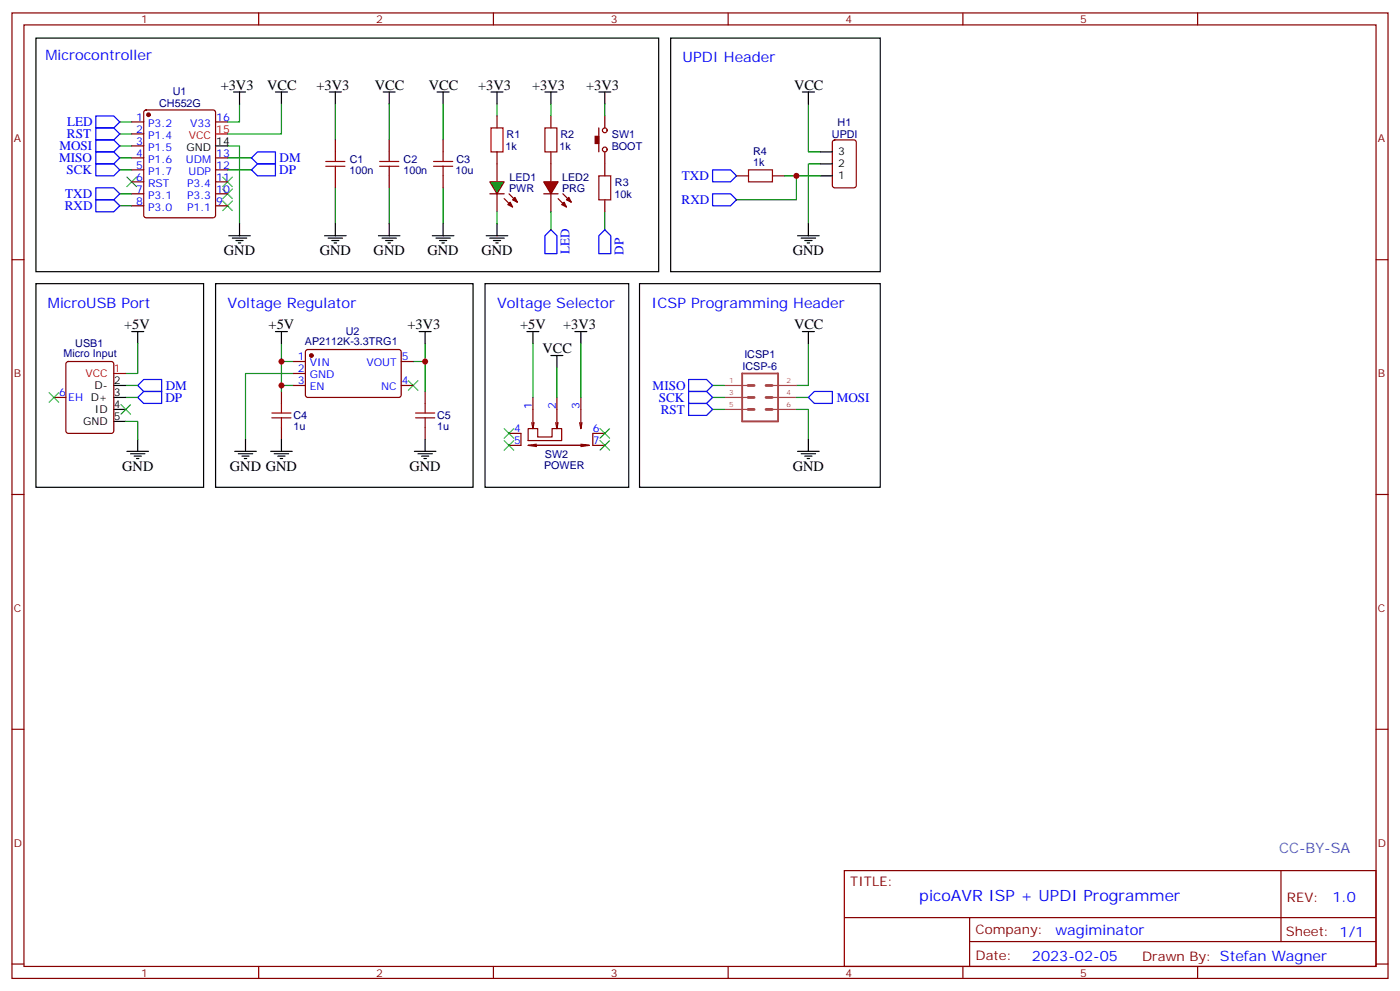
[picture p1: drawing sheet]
<svg xmlns="http://www.w3.org/2000/svg" width="412mm" height="292mm" viewBox="0 0 412 292" stroke-linecap="round" stroke-linejoin="round" font-family="sans-serif">
<g fill="none" stroke="#870000" stroke-width=".35">
<path d="M3.5 3.8h405.4v284.3h-405.4zM7.1 7.3h398.2v277.3h-398.2zM76.2 3.8v3.5M145.3 3.8v3.5M214.5 3.8v3.5M283.6 3.8v3.5M352.8 3.8v3.5M38.8 35.9h3.5M38.8 39.4h3.5M42.6 32.6l.4-.2h19.8l.6 .4 .1 30.6-.5 .7h-20l-.6-.4-.1-30.6zM63.5 35.9h3.5M176.4 37.7v7"/>
<path d="M178.2 34.1v3.6M38.8 43h3.5M38.8 46.5h3.5M38.8 50h3.5M38.8 53.6h3.5M38.8 57.1h3.5M63.5 46.5h3.5M63.5 50h3.5M63.5 53.6h3.5M63.5 57.1h3.5M98.8 41.2v3.5M98.8 51.8v3.5"/>
<path d="M114.7 41.2v3.5M114.7 51.8v3.5M130.5 41.2v3.5M130.5 51.8v3.5M146.4 48.3v5.3M146.4 57.1v5.3M178.2 44.7v7.1M178.2 58.8v3.6M3.5 76.5h3.6M38.8 60.6h3.5M63.5 60.6h3.5M405.3 76.5h3.6"/>
<path d="M3.5 145.6h3.6M405.3 145.6h3.6M3.5 214.8h3.6M405.3 214.8h3.6M248.7 256.4h156.6v28.2h-156.6zM377.3 256.4v20.9M248.7 270.2h156.5M285.6 277.3h119.6M285.6 270.2v14.2M3.5 283.9h3.6M76.2 284.6v3.5M145.3 284.6v3.5"/>
<path d="M214.5 284.6v3.5M283.6 284.6v3.5M352.8 284.6v3.5M405.3 283.9h3.6"/>
<circle cx="178.2" cy="38.4" r=".71"/>
<circle cx="178.2" cy="44" r=".71"/>
</g>
<g fill="none" stroke="#000" stroke-width=".35">
<path d="M10.6 11.2h183.4v68.8h-183.4zM97 27.1h3.5M98.8 27.1v3.5M112.9 27.1h3.5M114.7 27.1v3.5M128.8 27.1h3.5M130.5 27.1v3.5M176.4 27.1h3.5M178.2 27.1v3.5M63.5 43h3.5M67.4 69.4h6.3M68.4 70.1h4.3"/>
<path d="M69.5 70.8h2.1M70.2 71.5h.7M70.6 65.9v3.5M95.6 69.4h6.4M96.7 70.1h4.2M97.7 70.8h2.1M98.4 71.5h.7M98.8 65.9v3.5M111.5 69.4h6.3M112.5 70.1h4.3M113.6 70.8h2.1M114.3 71.5h.7"/>
<path d="M114.7 65.9v3.5M127.4 69.4h6.3M128.4 70.1h4.2M129.5 70.8h2.1M130.2 71.5h.7M130.5 65.9v3.5M143.2 69.4h6.4M144.3 70.1h4.2M145.3 70.8h2.2M146 71.5h.8M146.4 65.9v3.5"/>
</g>
<path d="M37.4 52.1l2.8 2.9M40.2 52.1l-2.8 2.9M65.6 59.2l2.8 2.8M65.6 55.7l2.8 2.8M65.6 52.1l2.8 2.9M68.4 59.2l-2.8 2.8M68.4 55.7l-2.8 2.8M68.4 52.1l-2.8 2.9" fill="none" stroke="#3c3" stroke-width=".35"/>
<g fill="none" stroke="#008700" stroke-width=".35">
<path d="M35.3 39.4h3.5M35.3 35.9h3.5M98.8 30.6v10.6M114.7 30.6v10.6M130.5 30.6v10.6M35.3 57.1h3.5M35.3 50h3.5M35.3 46.5h3.5M35.3 43h3.5M67 43h3.6v22.9M67 50h7.1M67 46.5h7.1"/>
<path d="M98.8 55.3v10.6M114.7 55.3v10.6M130.5 55.3v10.6M35.3 60.6h3.5M178.2 62.4v5.3"/>
</g>
<path d="M28.2 41.2h5.3l1.8 1.8-1.8 1.7h-5.3zM28.2 44.7h5.3l1.8 1.8-1.8 1.8h-5.3zM28.2 48.3h5.3l1.8 1.7-1.8 1.8h-5.3zM74.1 50l1.7-1.7h5.3v3.5h-5.3zM74.1 46.5l1.7-1.8h5.3v3.6h-5.3zM176.4 69.4l1.8-1.7 1.7 1.7v5.3h-3.5z" fill="none" stroke="#00f" stroke-width=".35"/>
<g fill="#870000" stroke="#870000" stroke-width=".35">
<path d="M175.3 40.1h1.1v2.2h-1.1z"/>
<circle cx="43.7" cy="33.8" r=".53"/>
</g>
<path d="M63.5 39.4h3.5" fill="none" stroke="#f00" stroke-width=".35"/>
<g fill="none" stroke="#a10000" stroke-width=".35">
<path d="M96 47.6h5.6M96 49h5.6M98.8 44.7v2.9M98.8 49v2.8M111.8 47.6h5.7M111.8 49h5.7M114.7 44.7v2.9M114.7 49v2.8M127.7 47.6h5.6M127.7 49h5.6M130.5 44.7v2.9M130.5 49v2.8"/>
<path d="M176.4 51.8h3.5v7h-3.5z"/>
</g>
<path d="M144.3 53.6h4.2l-2.1 3.5z" fill="#0c0" stroke="#870000" stroke-width=".35"/>
<g fill="none" stroke="#870000" stroke-width=".35">
<path d="M146.4 34.1v3.6M162.3 34.1v3.6M144.3 57.1h4.2M146.4 44.7v3.6M148.5 58.5l2.5 2.5M149.9 57.1l2.5 2.4M160.2 57.1h4.2M162.3 44.7v8.9M162.3 57.1v5.3M164.4 58.5l2.5 2.5M165.8 57.1l2.5 2.4M15.9 117.1h3.5"/>
<path d="M19.6 106.7l.5-.2h12.7l.7 .4v20l-.4 .7h-13l-.6-.4-.1-20zM82.9 115.3v3.5M86.4 106.5h3.6M86.4 110h3.6M86.4 113.5h3.6M90.2 103.1l.5-.2 27 .1 .5 .6-.1 13-.6 .5-27.1-.1-.4-.7v-12.7zM118.2 106.5h3.5M118.2 113.5h3.5M125.2 115.3v3.5M157 117.1v9.1l.3-1.7M164 117.1v9.1l.4-1.7M171.1 117.1v9.1l.3-1.7"/>
<path d="M82.9 125.9v3.5M125.2 125.9v3.5M149.9 127.6h3.6v3.6h-3.6M155.6 126.2h2.8v2.5h4.2v-2.5h2.9v3.6h-9.9zM156.6 124.5l.4 1.7M158 130.8l-2.4 .4M163.7 124.5l.3 1.7M170.7 124.5l.4 1.7M171.1 131.2h-15.5l2.4 .3M171.1 130.8l2.5 .4h-16.6M173.6 131.2l-2.5 .3M178.2 127.6h-3.6v3.6h3.6"/>
</g>
<g fill="#870000" stroke="#870000" stroke-width=".35">
<path d="M149.6 60.3l.7-.8 .7 1.5z"/>
<path d="M151 58.8l.7-.7 .7 1.4z"/>
<path d="M165.5 60.3l.7-.8 .7 1.5z"/>
<path d="M166.9 58.8l.7-.7 .7 1.4z"/>
<circle cx="91.7" cy="104.7" r=".53"/>
</g>
<g fill="none" stroke="#000" stroke-width=".35">
<path d="M81.1 27.1h3.6M82.9 27.1v3.5M144.6 27.1h3.6M146.4 27.1v3.5M10.6 83.5h49.4v60h-49.4zM38.8 97.6h3.5M40.6 97.6v3.6M63.5 83.5h75.8v60h-75.8zM81.1 97.6h3.6M82.9 97.6v3.6M123.5 97.6h3.5M125.2 97.6v3.6"/>
<path d="M142.9 83.5h42.3v60h-42.3zM155.2 97.6h3.5M157 97.6v3.6M169.3 97.6h3.6M171.1 97.6v3.6M188.4 83.5h70.9v60h-70.9zM236.4 97.6h3.5M238.1 97.6v3.6M33.5 117.1h3.5M33.5 113.5h3.5M162.3 104.7h3.5M164 104.7v3.5"/>
<path d="M33.5 124.1h3.5M33.5 120.6h3.5M37.4 132.9h6.3M38.5 133.6h4.2M39.5 134.3h2.1M40.2 135h.7M40.6 129.4v3.5M69.1 132.9h6.4M70.2 133.6h4.2M71.3 134.3h2.1M72 135h.7M72.3 129.4v3.5"/>
<path d="M79.7 132.9h6.4M80.8 133.6h4.2M81.8 134.3h2.2M82.5 135h.8M82.9 129.4v3.5M122.1 132.9h6.3M123.1 133.6h4.3M124.2 134.3h2.1M124.9 135h.7M125.2 129.4v3.5M234.9 132.9h6.4M236 133.6h4.2"/>
<path d="M237.1 134.3h2.1M237.8 135h.7M238.1 129.4v3.5"/>
</g>
<g fill="none" stroke="#008700" stroke-width=".35">
<path d="M70.6 30.6v5.3h-3.6M82.9 30.6v8.8h-15.9M146.4 30.6v3.5M178.2 30.6v3.5M146.4 62.4v3.5M37 113.5h3.6M37 117.1h3.6M40.6 101.2v8.8h-3.6M82.9 101.2v5.3h3.5M82.9 113.5h3.5M82.9 106.5v8.8M86.4 110h-14.1v19.4"/>
<path d="M125.2 101.2v5.3h-3.5M125.2 106.5v8.8M157 101.2v15.9M164 108.2v8.9M171.1 101.2v15.9M209.9 113.5h3.5M209.9 117.1h3.5M234.6 117.1h3.5M238.1 101.2v12.3h-3.5M37 124.1h3.6v5.3M209.9 120.6h3.5M234.6 120.6h3.5v8.8"/>
</g>
<path d="M28.2 37.7h5.3l1.8 1.7-1.8 1.8h-5.3zM28.2 34.1h5.3l1.8 1.8-1.8 1.8h-5.3zM28.2 55.3h5.3l1.8 1.8-1.8 1.7h-5.3zM28.2 58.8h5.3l1.8 1.8-1.8 1.8h-5.3zM40.6 117.1l1.7-1.8h5.3v3.5h-5.3zM40.6 113.5l1.7-1.7h5.3v3.5h-5.3zM202.8 111.8h5.3l1.8 1.7-1.8 1.8h-5.3zM202.8 115.3h5.3l1.8 1.8-1.8 1.7h-5.3zM202.8 118.8h5.3l1.8 1.8-1.8 1.7h-5.3zM238.1 117.1l1.8-1.8h5.3v3.5h-5.3z" fill="none" stroke="#00f" stroke-width=".35"/>
<path d="M144.6 37.7h3.6v7h-3.6zM160.5 37.7h3.5v7h-3.5zM82.9 118.8v2.8M125.2 118.8v2.8M80.1 123h5.6M80.1 121.6h5.6M82.9 123v2.9M122.4 123h5.7M122.4 121.6h5.7M125.2 123v2.9" fill="none" stroke="#a10000" stroke-width=".35"/>
<path d="M218.6 110h10.6v14.1h-10.6z" fill="none" stroke="#a64a4a" stroke-width=".56"/>
<path d="M220.4 117.1h1.7M220.4 113.5h1.7M225.7 117.1h1.7M225.7 113.5h1.7M220.4 120.6h1.7M225.7 120.6h1.7" fill="none" stroke="#a64a4a" stroke-width=".85"/>
<path d="M213.4 113.5h7M213.4 117.1h7M227.7 113.5h6.9M227.7 117.1h6.9M213.4 120.6h7M227.7 120.6h6.9" fill="none" stroke="#a64a4a" stroke-width=".35"/>
<g fill="none" stroke="#3c3" stroke-width=".35">
<path d="M14.5 115.6l2.8 2.9M17.3 115.6l-2.8 2.9M35.6 119.2l2.9 2.8M38.5 119.2l-2.9 2.8M120.3 112.1l2.8 2.8M123.1 112.1l-2.8 2.8M148.5 129.8l2.8 2.8M148.5 126.2l2.8 2.8M151.3 129.8l-2.8 2.8M151.3 126.2l-2.8 2.8M176.7 126.2l2.9 2.8M176.7 129.8l2.9 2.8"/>
<path d="M179.6 126.2l-2.9 2.8M179.6 129.8l-2.9 2.8"/>
</g>
<path d="M33.5 110h3.5" fill="none" stroke="#f00" stroke-width=".35"/>
<path d="M160.2 53.6h4.2l-2.1 3.5z" fill="#f00" stroke="#870000" stroke-width=".35"/>
<path d="M209.9 50h5.3l1.8 1.8-1.8 1.8h-5.3zM209.9 57.1h5.3l1.8 1.7-1.8 1.8h-5.3zM162.3 67.7l1.7 1.7v5.3h-3.5v-5.3z" fill="none" stroke="#00f" stroke-width=".35"/>
<g fill="none" stroke="#000" stroke-width=".35">
<path d="M197.6 11.2h61.7v68.8h-61.7zM68.8 27.1h3.5M70.6 27.1v3.5M160.5 27.1h3.5M162.3 27.1v3.5M236.4 27.1h3.5M238.1 27.1v3.5M241.7 44.7h3.5M241.7 51.8h3.5M241.7 48.3h3.5M234.9 69.4h6.4M236 70.1h4.2"/>
<path d="M237.1 70.8h2.1M237.8 71.5h.7M238.1 65.9v3.5"/>
</g>
<path d="M162.3 30.6v3.5M238.1 30.6v14.1h3.6M231.1 51.8h10.6M234.6 51.8v7h-17.6M241.7 48.3h-3.6v17.6M162.3 62.4v5.3" fill="none" stroke="#008700" stroke-width=".35"/>
<path d="M217 51.8h3.5M227.5 51.8h3.6M245.4 41.4l.5-.2h5.6l.7 .4v13l-.4 .7h-5.9l-.7-.4v-13z" fill="none" stroke="#870000" stroke-width=".35"/>
<path d="M220.5 50h7v3.6h-7z" fill="none" stroke="#a10000" stroke-width=".35"/>
<g fill="#c00">
<circle cx="82.9" cy="113.5" r=".88"/>
<circle cx="82.9" cy="106.5" r=".88"/>
<circle cx="125.2" cy="106.5" r=".88"/>
<circle cx="234.6" cy="51.8" r=".88"/>
</g>
<text font-size="4.6" fill="#00f" x="270.8" y="265.4">picoAVR ISP + UPDI Programmer</text>
<g font-size="4.2" fill="#00f">
<text x="13.4" y="17.6">Microcontroller</text>
<text x="201.1" y="18.3">UPDI Header</text>
<text x="14.1" y="90.6">MicroUSB Port</text>
<text x="67" y="90.6">Voltage Regulator</text>
<text x="146.4" y="90.6">Voltage Selector</text>
<text x="191.9" y="90.6">ICSP Programming Header</text>
<text x="392.5" y="265.7">1.0</text>
<text x="310.9" y="275.2">wagiminator</text>
<text x="304" y="283">2023-02-05</text>
</g>
<g font-size="4.2">
<text x="65" y="26.4">+3V3</text>
<text x="78.7" y="26.4">VCC</text>
<text x="93.2" y="26.4">+3V3</text>
<text x="110.4" y="26.4">VCC</text>
<text x="126.3" y="26.4">VCC</text>
<text x="140.9" y="26.4">+3V3</text>
<text x="156.7" y="26.4">+3V3</text>
<text x="172.7" y="26.4">+3V3</text>
<text x="233.9" y="26.4">VCC</text>
<text x="66" y="75.1">GND</text>
<text x="94.2" y="75.1">GND</text>
<text x="110.1" y="75.1">GND</text>
<text x="125.9" y="75.1">GND</text>
<text x="141.8" y="75.1">GND</text>
<text x="233.5" y="75.1">GND</text>
<text x="36.6" y="96.9">+5V</text>
<text x="79.1" y="97">+5V</text>
<text x="120" y="97">+3V3</text>
<text x="153.2" y="97">+5V</text>
<text x="165.9" y="97">+3V3</text>
<text x="233.9" y="96.9">VCC</text>
<text x="159.8" y="104">VCC</text>
<text x="36" y="138.6">GND</text>
<text x="67.7" y="138.6">GND GND</text>
<text x="120.6" y="138.6">GND</text>
<text x="233.5" y="138.6">GND</text>
</g>
<text font-size="4.2" fill="#0099b0" x="376.8" y="251.1">CC-BY-SA</text>
<g font-size="3.9" fill="#00f">
<text x="19.7" y="40.8">RST</text>
<text x="19.8" y="37.2">LED</text>
<text x="17.4" y="47.8">MISO</text>
<text x="17.5" y="44.2">MOSI</text>
<text x="82.3" y="47.8">DM</text>
<text x="19.6" y="51.3">SCK</text>
<text x="82.3" y="51.3">DP</text>
<text x="200.9" y="53.1">TXD</text>
<text x="19.2" y="58.3">TXD</text>
<text x="19.1" y="61.9">RXD</text>
<text x="200.8" y="60.1">RXD</text>
<text x="167.8" y="74.8" transform="rotate(-90 167.8 74.8)">LED</text>
<text x="183.6" y="75" transform="rotate(-90 183.6 75)">DP</text>
<text x="48.7" y="118.3">DP</text>
<text x="48.8" y="114.8">DM</text>
<text x="192.2" y="114.8">MISO</text>
<text x="194.1" y="118.3">SCK</text>
<text x="246.5" y="118.3">MOSI</text>
<text x="194.6" y="121.8">RST</text>
</g>
<g font-size="3.9" fill="#800">
<text x="250.5" y="261">TITLE:</text>
<text x="379.1" y="265.7">REV:</text>
<text x="287.4" y="275.2">Company:</text>
<text x="378.7" y="275.8">Sheet: 1/1</text>
<text x="287.4" y="282.9">Date:</text>
<text x="336.4" y="282.9">Drawn By: Stefan Wagner</text>
</g>
<g font-size="3.2" fill="#800">
<text x="41.6" y="6.8">1</text>
<text x="110.8" y="6.8">2</text>
<text x="179.9" y="6.8">3</text>
<text x="249.1" y="6.8">4</text>
<text x="318.2" y="6.8">5</text>
<text x="4.1" y="41.9">A</text>
<text x="405.9" y="41.9">A</text>
<text x="4.1" y="111.1">B</text>
<text x="405.9" y="111.1">B</text>
<text x="4.1" y="180.2">C</text>
<text x="405.9" y="180.2">C</text>
<text x="4.1" y="249.3">D</text>
<text x="405.9" y="249.3">D</text>
<text x="41.6" y="287.6">1</text>
<text x="110.8" y="287.6">2</text>
<text x="179.9" y="287.6">3</text>
<text x="249.1" y="287.6">4</text>
<text x="318.2" y="287.6">5</text>
</g>
<g font-size="3.2" fill="#000080">
<text x="50.9" y="28">U1</text>
<text x="46.9" y="31.4">CH552G</text>
<text x="149.2" y="40.6">R1</text>
<text x="165.1" y="40.6">R2</text>
<text x="180.2" y="40.6">SW1</text>
<text x="245.1" y="40.6">UPDI</text>
<text x="246.8" y="37.1">H1</text>
<text x="134.4" y="48">C3</text>
<text x="148.9" y="44.1">1k</text>
<text x="164.8" y="44.1">1k</text>
<text x="180.2" y="44.1">BOOT</text>
<text x="221.9" y="45.8">R4</text>
<text x="102.9" y="51.2">100n</text>
<text x="103" y="48">C1</text>
<text x="118.8" y="51.2">100n</text>
<text x="118.9" y="48">C2</text>
<text x="134.1" y="51.2">10u</text>
<text x="150.1" y="53.3">LED1</text>
<text x="165.6" y="53.3">LED2</text>
<text x="221.9" y="49">1k</text>
<text x="150" y="56.5">PWR</text>
<text x="165.5" y="56.5">PRG</text>
<text x="181" y="58.2">10k</text>
<text x="181.1" y="54.7">R3</text>
<text x="89.8" y="101.6">AP2112K-3.3TRG1</text>
<text x="101.9" y="98.6">U2</text>
<text x="18.7" y="105.1">Micro Input</text>
<text x="22.2" y="102.2">USB1</text>
<text x="219.3" y="105.5">ICSP1</text>
<text x="218.7" y="109">ICSP-6</text>
<text x="86.4" y="123.5">C4</text>
<text x="128.8" y="123.5">C5</text>
<text x="86.4" y="126.6">1u</text>
<text x="128.8" y="126.6">1u</text>
<text x="160.5" y="134.9">SW2</text>
<text x="160.3" y="138.1">POWER</text>
</g>
<g font-size="3.2" fill="#00f">
<text x="40.1" y="35.6">1</text>
<text x="63.7" y="35.6">16</text>
<text x="40.1" y="39.1">2</text>
<text x="43.6" y="37.3">P3.2</text>
<text x="43.6" y="40.9">P1.4</text>
<text x="56" y="37.3">V33</text>
<text x="40.1" y="42.6">3</text>
<text x="40.1" y="46.1">4</text>
<text x="43.6" y="44.4">P1.5</text>
<text x="43.6" y="47.9">P1.6</text>
<text x="54.8" y="47.9">UDM</text>
<text x="63.7" y="46.1">13</text>
<text x="40.1" y="49.7">5</text>
<text x="40.1" y="53.2">6</text>
<text x="43.6" y="51.4">P1.7</text>
<text x="55.5" y="51.4">UDP</text>
<text x="63.7" y="53.2">11</text>
<text x="63.7" y="49.7">12</text>
<text x="40.1" y="56.7">7</text>
<text x="43.6" y="55">RST</text>
<text x="43.6" y="58.5">P3.1</text>
<text x="55.1" y="58.5">P3.3</text>
<text x="55.1" y="55">P3.4</text>
<text x="63.7" y="56.7">10</text>
<text x="40.1" y="60.3">8</text>
<text x="43.6" y="62">P3.0</text>
<text x="55.1" y="62">P1.1</text>
<text x="63.7" y="60.3">9</text>
<text x="87.8" y="106.1">1</text>
<text x="91.3" y="107.9">VIN</text>
<text x="107.9" y="107.9">VOUT</text>
<text x="118.4" y="106.1">5</text>
<text x="87.8" y="109.6">2</text>
<text x="87.8" y="113.2">3</text>
<text x="91.3" y="111.4">GND</text>
<text x="118.4" y="113.2">4</text>
<text x="17.4" y="116.7">6</text>
<text x="20.1" y="118.1">EH D+</text>
<text x="91.3" y="114.9">EN</text>
<text x="112.3" y="114.9">NC</text>
<text x="156.6" y="120.6" transform="rotate(-90 156.6 120.6)">1</text>
<text x="163.7" y="120.6" transform="rotate(-90 163.7 120.6)">2</text>
<text x="170.7" y="120.6" transform="rotate(-90 170.7 120.6)">3</text>
<text x="151.4" y="127.3">4</text>
<text x="151.4" y="130.8">5</text>
<text x="174.6" y="130.8">7</text>
<text x="174.6" y="127.3">6</text>
</g>
<g font-size="3.2" fill="#f00">
<text x="55.6" y="40.9">VCC</text>
<text x="63.7" y="39.1">15</text>
<text x="25.1" y="111.1">VCC</text>
<text x="33.5" y="109.6">1</text>
</g>
<g font-size="3.2">
<text x="54.9" y="44.4">GND</text>
<text x="63.7" y="42.6">14</text>
<text x="246.9" y="45.8">3</text>
<text x="246.9" y="52.8">1</text>
<text x="246.9" y="49.3">2</text>
<text x="33.5" y="113.2">2</text>
<text x="27.9" y="114.6">D-</text>
<text x="33.5" y="116.7">3</text>
<text x="24.5" y="125.2">GND</text>
<text x="28" y="121.6">ID</text>
<text x="33.5" y="123.8">5</text>
<text x="33.5" y="120.2">4</text>
</g>
<g font-size="2.1" fill="#a54b4b">
<text x="214.8" y="112.8">1</text>
<text x="231.7" y="112.8">2</text>
<text x="214.8" y="116.4">3</text>
<text x="214.8" y="119.9">5</text>
<text x="231.7" y="116.4">4</text>
<text x="231.7" y="119.9">6</text>
</g>
</svg>
